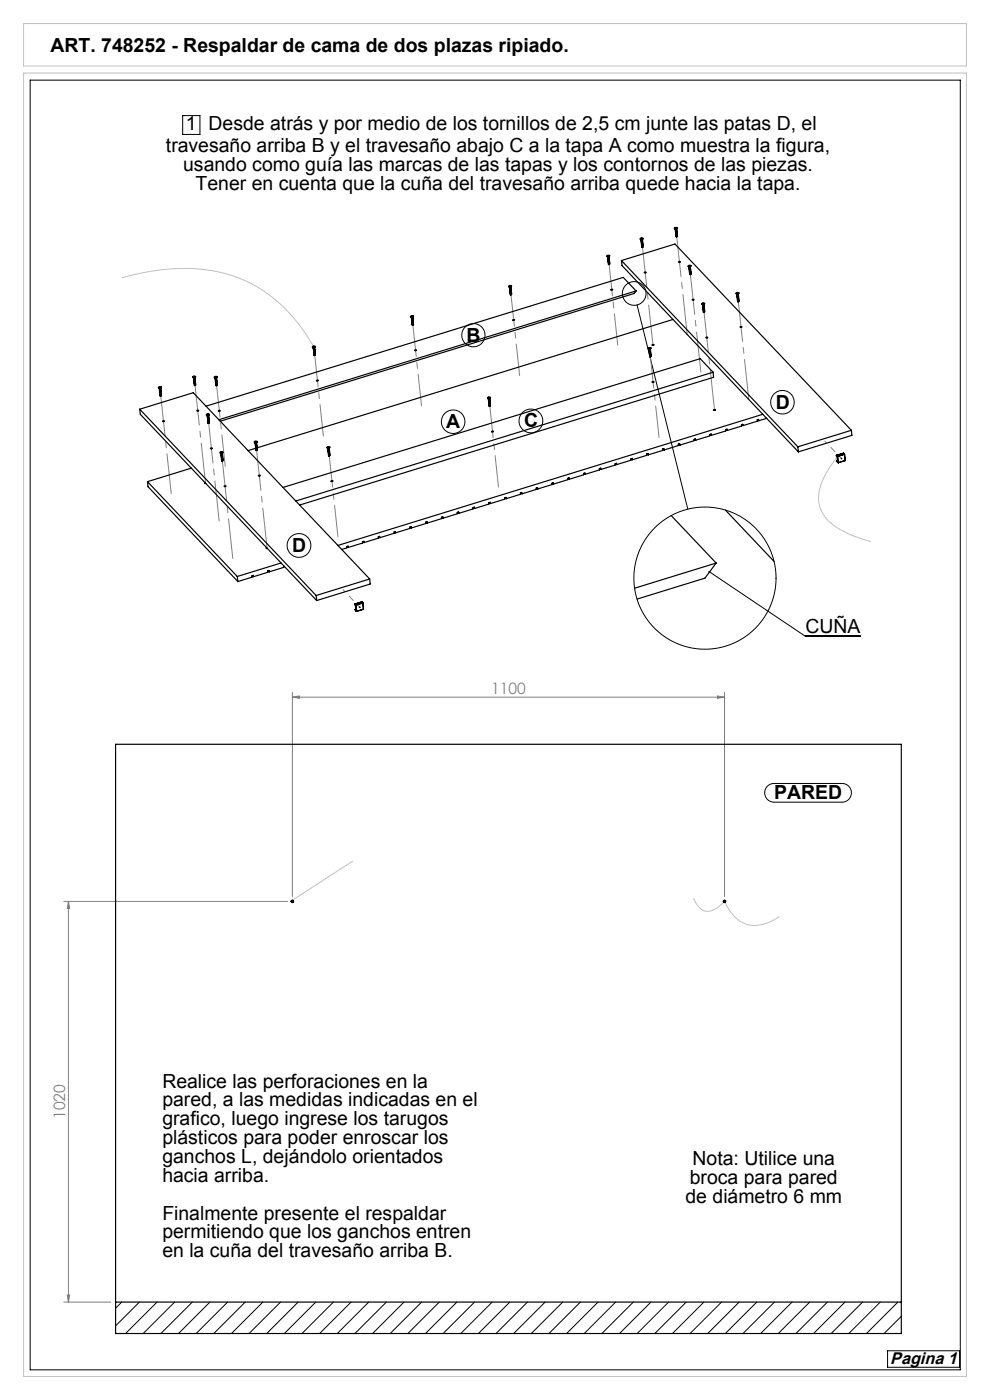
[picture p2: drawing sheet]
<svg xmlns="http://www.w3.org/2000/svg" width="210mm" height="297mm" viewBox="0 0 210 297" stroke-linecap="round" stroke-linejoin="round" font-family="sans-serif">
<g fill="none" stroke="#000" stroke-width=".21">
<path d="M6.4 17h197.3v273.6h-197.3zM38.7 24.5h3.7v4h-3.7zM135.1 64.7l10.8 43.3M150.4 121.3l20.4 13.7h11.7M162.8 166.8a1.99 1.99 0 0 1 1.4-.6h14.4a1.99 1.99 0 0 1 2 2 1.99 1.99 0 0 1-2 2h-14.4a1.99 1.99 0 0 1-1.8-1.2 1.99 1.99 0 0 1 .4-2.2zM25.8 276.2l-1.3 1.3M29.6 276.2l-5.1 5.1M33.3 276.2l-6.7 6.7M37.1 276.2l-6.7 6.7M40.8 276.2l-6.7 6.7M44.5 276.2l-6.6 6.7M48.3 276.2l-6.7 6.7"/>
<path d="M52 276.2l-6.6 6.7M55.8 276.2l-6.7 6.7M59.5 276.2l-6.7 6.7M63.2 276.2l-6.6 6.7M67 276.2l-6.7 6.7M70.7 276.2l-6.6 6.7M74.5 276.2l-6.7 6.7M78.2 276.2l-6.7 6.7M82 276.2l-6.7 6.7M85.7 276.2l-6.7 6.7M89.4 276.2l-6.6 6.7M93.2 276.2l-6.7 6.7"/>
<path d="M96.9 276.2l-6.6 6.7M100.7 276.2l-6.7 6.7M104.4 276.2l-6.7 6.7M108.1 276.2l-6.6 6.7M111.9 276.2l-6.7 6.7M115.6 276.2l-6.6 6.7M119.4 276.2l-6.7 6.7M123.1 276.2l-6.7 6.7M126.9 276.2l-6.7 6.7M130.6 276.2l-6.7 6.7M134.3 276.2l-6.6 6.7M138.1 276.2l-6.7 6.7"/>
<path d="M141.8 276.2l-6.6 6.7M145.6 276.2l-6.7 6.7M149.3 276.2l-6.7 6.7M153 276.2l-6.6 6.7M156.8 276.2l-6.7 6.7M160.5 276.2l-6.6 6.7M164.3 276.2l-6.7 6.7M168 276.2l-6.7 6.7M171.8 276.2l-6.7 6.7M175.5 276.2l-6.7 6.7M179.2 276.2l-6.6 6.7M183 276.2l-6.7 6.7"/>
<path d="M186.7 276.2l-6.6 6.7M190.5 276.2l-6.7 6.7M191.2 279.2l-3.7 3.7M188.3 286.6h15.2v3.5h-15.2z"/>
<circle cx="100.4" cy="71.1" r="2.46"/>
<circle cx="134.5" cy="62.3" r="2.51"/>
<circle cx="96.1" cy="89.5" r="2.5"/>
<circle cx="112.6" cy="89.3" r="2.52"/>
<circle cx="166" cy="85.3" r="2.5"/>
<circle cx="63.4" cy="115.7" r="2.52"/>
</g>
<path d="M5 15.5h200v276.5h-200zM5 5h200v9h-200zM25.8 58.9a40.5 40.5 0 0 1 23.2-.5 30.6 30.6 0 0 1 16.7 13.7l.9 1.6M177.7 96.9a15.4 15.4 0 0 0-4.1 8.7 7.8 7.8 0 0 0 4.7 6.8l2.9 1.3 3.5 1.2M74.8 182.7l-12.8 8.3M147.1 190.5a3.6 3.6 0 0 0 3.2 2.8 5.9 5.9 0 0 0 3.4-2.1 7.8 7.8 0 0 0 5.5 5.1 9.3 9.3 0 0 0 6.2-1.8" fill="none" stroke="#c0c0c0" stroke-width=".21"/>
<path d="M62 147.9l1.5-.3v.5zM62 146.9v43.3M62 147.9h91.7M152.2 147.6l1.5 .3-1.5 .2zM153.7 146.9v43.3M13.5 191.2h47.5M14.5 191.2l.3 1.5h-.5zM14.5 191.2v85M13.5 276.2h10M14.3 274.7h.5l-.3 1.5z" fill="none" stroke="#808080" stroke-width=".21"/>
<path d="M136.3 52.4l2.2 20.8M143.6 50.2l2.2 20.7M146.4 58.2l2.3 20.7M149.3 66.2l2.3 20.8M156.6 64l2.2 20.7M34.1 84l2.2 20.7M41.4 81.7l2.2 20.8M44.3 89.8l2.2 20.7M47.2 97.8l2.2 20.7M54.4 95.5l2.3 20.8" fill="none" stroke="#808080" stroke-width=".21" stroke-dasharray="15.2 1.3 1.3 1.3" stroke-dashoffset="6.7"/>
<path d="M178.4 97.2l-3.4-3.6M76.2 128.7l-3.4-3.6" fill="none" stroke="#808080" stroke-width=".21" stroke-dasharray="15.2 1.3 1.3 1.3" stroke-dashoffset="14.7"/>
<path d="M129.2 56.1l1.8 17.1M66.8 75.4l1.8 17.1M87.6 68.9l1.8 17.2M108.4 62.5l1.8 17.2M138 75.7l1.8 17.1M45.9 81.8l1.9 17.1M69.8 96.7l1.9 17.2M103.9 86.2l1.8 17.1" fill="none" stroke="#808080" stroke-width=".21" stroke-dasharray="15.2 1.3 1.3 1.3" stroke-dashoffset="8.5"/>
<path d="M150.4 121.1a.17 .17 0 0 1 .2 .1 .17 .17 0 0 1-.2 .2 .17 .17 0 0 1-.1-.2l.1 .1z" fill="#000"/>
<g fill="#808080">
<path d="M14.5 191.2l.3 1.5h-.5zM14.3 274.7h.5l-.3 1.5z"/>
<path d="M62 147.9l1.5-.3v.5zM152.2 147.6l1.5 .3-1.5 .2z"/>
</g>
<g fill="none" stroke="#000" stroke-width=".25">
<path d="M128.7 54.2h.2a.24 .24 0 0 1 .3-.1 .24 .24 0 0 1 .1 .3l-.5 .1zM128.8 54.4l.1 .1M128.9 54.5h.1M129 54.5v.1M129 54.3h.1M129 54.5h.1M129 54.2l.1 .2M129 54.2v.1M129 54.7v.1M129 54.3l.1 .1M129 54.3h-.1M129 54.8v.1"/>
<path d="M129 55h.1M129 55.3h.1M129 55.4l.1 .1M129.1 54.3v.1M129.1 54.4h.1M129.1 55.7v.1M129.1 56h.1M129.1 54.5h.1M129.1 54.5l-.1 .1M129.1 54.7l-.1 .1M129.2 54.8l-.2 .1M129.2 54.5l-.1 .2-.1-.1"/>
<path d="M129.2 54.9l-.2 .1M129.2 54.5h-.3M129.2 54.6l-.1 .2-.1-.1M129.2 55.1h-.2M129.2 54.2l-.4 .1h.2M129.2 54.2l-.2 .1M129.2 54.2v.1M129.2 54.8l-.1 .1h-.1M129.2 55.2l-.2 .1M129.2 54.9v.2l-.2-.1M129.2 55.4l-.1 .1M129.2 55.1v.1h-.2"/>
<path d="M129.2 55.5h-.1M129.2 55.2v.2l-.2-.1M129.2 55.7l-.1 .1M129.3 55.3l-.1 .2h-.1M129.3 55.8l-.2 .1M129.3 55.5l-.1 .2-.1-.1M129.3 55.9l-.2 .1M129.3 55.6l-.1 .2-.1-.1M129.3 56.1h-.2M129.3 54.4l-.1 .1M129.3 55.8l-.1 .2h-.2l.1-.2M129.3 55.9v.2l-.2-.1"/>
<path d="M131.8 55.3l11.4-3.5 37.4 39.5M131.8 55.3l37.4 39.5M131.8 55.3l.1 1 37.5 39.6M135.8 50.6l.2-.1a.24 .24 0 0 1 .3 0 .24 .24 0 0 1 .1 .2l-.4 .1-.2-.1zM135.8 50.8l.2 .1M136 50.8v.1M136 50.9h.1M136 50.6l.2 .1zM136 50.9v.1M136 50.7h-.1h.2M136 50.7h.1M136 50.6h.1"/>
<path d="M136.1 50.6h-.1M136.1 50.6v.1M136.1 51.2h.1M136.1 51.3v.1M136.1 51.5h.1M136.1 51.6v.1M136.1 51.7v.1M136.1 51.9l.1 .1M136.1 50.7h.1M136.2 50.7h-.1M136.2 50.7h.1M136.2 52.2h.1"/>
<path d="M136.2 52.3v.1M136.2 50.9h.1M136.2 50.9l-.2 .1M136.2 51h-.1M136.2 51.2h-.1M136.2 50.8v.2l-.2-.1M136.2 51.3l-.1 .1M136.2 50.8l-.2 .1M136.3 51l-.1 .2-.1-.1M136.3 51.4l-.2 .1M136.3 50.6h.1M136.3 51.1l-.1 .2-.1-.1"/>
<path d="M136.3 51.6l-.2 .1M136.3 51.3l-.1 .1h-.1M136.3 51.7l-.2 .1M136.3 51.4v.2l-.2-.1M136.3 50.6l-.2 .1M136.3 51.9l-.1 .1M136.3 51.5v.2h-.2M136.3 52h-.1M136.3 51.7v.2l-.2-.1M136.3 52.2h-.1M136.3 51.8v.2l-.2-.1M136.4 52.3l-.2 .1"/>
<path d="M136.4 52l-.1 .2-.1-.1M136.4 52.4l-.2 .1M136.4 50.7l-.2 .1M136.4 52.1l-.1 .2-.1-.1M136.4 52.3v.1h-.2M143.1 48.3h.1a.24 .24 0 0 1 .3-.1 .24 .24 0 0 1 .2 .3l-.5 .1-.2-.1zM143.1 48.5l.1 .1M143.2 48.6h.1M143.2 48.6l.1 .1M143.2 48.3l.3 .2zM143.3 48.4v.1M143.3 48.4l-.1 .1 .1-.1"/>
<path d="M143.3 48.6v.1M143.3 48.3v.1M143.3 48.8v.1M143.3 48.9v.1M143.3 49.1h.1M143.4 49.2v.1M143.4 49.4h.1M143.4 49.5v.1M143.4 48.4v.1M143.4 49.8v.1M143.4 49.9v.1M143.5 50.1v.1"/>
<path d="M143.5 48.6h.1M143.5 48.6l-.2 .1M143.5 48.8l-.2 .1M143.5 48.9l-.2 .1M143.5 48.6v.2l-.2-.1M143.5 49.1h-.1M143.5 48.6h-.3M143.5 48.7v.2l-.2-.1M143.5 49.2l-.1 .1M143.5 48.3l.1 .1M143.5 48.3l-.1 .2M143.5 48.9v.2l-.2-.1"/>
<path d="M143.5 49.3l-.1 .1M143.5 49v.2l-.1-.1M143.6 49.5l-.2 .1M143.6 49.2l-.1 .1h-.1M143.6 48.4l-.2 .1M143.6 49.6h-.2M143.6 49.3l-.1 .2-.1-.1M143.6 49.8l-.2 .1M143.6 49.4v.2h-.2M143.6 49.9l-.2 .1M143.6 49.6v.2l-.2-.1M143.6 50.1l-.1 .1"/>
<path d="M143.6 49.7v.2l-.2-.1M143.6 50.2h-.1M143.6 48.5l-.1 .1M143.6 49.9v.2l-.2-.1M143.7 50v.2h-.2M146 56.4l.1-.1a.24 .24 0 0 1 .3-.1 .24 .24 0 0 1 .2 .3l-.5 .1-.2-.1zM146 56.6h.1M146.1 56.6v.1M146.1 56.7h.1M146.2 56.7h.1M146.2 56.4l-.1 .1h.1M146.2 56.4v.1"/>
<path d="M146.2 56.3l.1 .2M146.2 56.3v.1M146.2 56.4h.1M146.2 57h.1M146.2 57.6l.3-.1zM146.2 57.1l.1 .1M146.3 58h.3zM146.3 57.5v.1M146.3 57.7h.1M146.3 56.5h.1M146.3 57.8v.1M146.3 58h.1"/>
<path d="M146.4 58.1v.1M146.4 56.6h.1M146.4 56.6l-.2 .1M146.4 56.8h-.2M146.4 56.9l-.2 .1M146.4 56.6v.2l-.2-.1M146.4 57.1l-.1 .1M146.4 56.6h-.3M146.4 56.7v.2h-.2M146.4 57.2h-.1M146.4 56.4l-.1 .1M146.4 56.4h.1"/>
<path d="M146.4 56.9v.2l-.2-.1M146.4 57.4l-.1 .1M146.4 57v.2h-.1M146.5 57.2l-.1 .2-.1-.1M146.5 57.6l-.2 .1M146.5 57.3l-.1 .2h-.2l.1-.1M146.5 57.8l-.2 .1M146.5 57.6v.2l-.2-.1M146.5 58.1l-.1 .1M146.5 57.8v.1h-.2M146.5 58.2h-.1M146.5 56.5l-.1 .1"/>
<path d="M146.6 58v.2h-.2M40.9 79.9l.2-.1a.24 .24 0 0 1 .2 0 .24 .24 0 0 1 .2 .2l-.4 .1-.2-.1zM41 80l.1-.1zM41.1 79.9v.1M41.1 79.9l.2 .1h-.1M41.1 79.9h.1M41.1 79.9h.3h-.2v.1M45.5 79.9h.1a.24 .24 0 0 1 .3-.1 .24 .24 0 0 1 .2 .3l-.5 .1-.2-.1zM45.7 80h.1M45.7 79.9l.1 .1M45.7 79.9v.1M45.8 80v.1"/>
<path d="M45.9 79.9l-.1 .1M45.9 79.9v.1M66.3 73.5l.2-.1a.24 .24 0 0 1 .2 0 .24 .24 0 0 1 .2 .2l-.5 .1h-.1zM66.3 73.7l.2 .1M66.4 73.8h.1M66.4 73.5l.3 .2zM66.5 73.8h-.1M66.5 73.8v.1M66.5 74.5l.3-.1zM66.5 73.6h.1M66.5 73.6h-.1h.2M66.5 73.8h.1"/>
<path d="M66.5 73.5v.1M66.5 74h.1M66.6 74.2v.1M66.6 74.4v.1M66.6 73.6l.2-.1zM66.6 74.7h.1M66.6 74.8v.1M66.6 73.6v.1M66.6 73.6h.1M66.6 73.7h.1M66.6 75h.1M66.7 75.1v.1"/>
<path d="M66.7 75.2v.1M66.7 73.8l-.2 .1M66.7 73.9l-.2 .1M66.7 74.1h-.2M66.7 73.8v.1h-.2M66.7 74.2l-.1 .1M66.7 73.8h-.2M66.7 73.9v.2l-.2-.1M66.7 74v.2h-.1M66.8 74.5h-.2M66.8 74.2l-.1 .2-.1-.1M66.8 74.7h-.2"/>
<path d="M66.8 74.8l-.2 .1M66.8 74.5l-.1 .2-.1-.1M66.8 74.9l-.2 .1M66.8 74.6v.2l-.2-.1M66.8 75.1l-.1 .1M66.8 74.8v.1h-.2M66.8 75.2l-.1 .1M66.8 74.9v.2l-.2-.1M66.8 75.4h-.1M66.9 73.7l-.2 .1M66.9 75l-.1 .2h-.1M66.9 75.2v.1h-.2"/>
<path d="M87.1 67.1l.2-.1a.24 .24 0 0 1 .3 0 .24 .24 0 0 1 .1 .2l-.4 .1-.2-.1zM87.1 67.3l.2 .1M87.2 67.2l.1-.1zM87.2 67.3l.1 .1M87.3 67.4h.1M87.3 67.9l.3-.1zM87.3 67.4v.1M87.3 67.1l.1 .2M87.3 67.1h.1M87.3 67.5l.1 .1M87.4 67.7h.1M87.4 67.8v.1"/>
<path d="M87.4 68h.1M87.4 68.2v.1M87.4 69l.3-.2zM87.4 68.4v.1M87.4 67.2h.1M87.5 68.7h.1M87.5 68.8v.1M87.5 67.4h.1M87.5 67.4l-.2 .1M87.5 67.5l-.1 .1M87.5 67.7h-.1M87.5 67.3v.2l-.2-.1"/>
<path d="M87.5 67.3l-.2 .1M87.5 67.5v.2l-.2-.1M87.6 67.9l-.2 .1M87.6 67.1l-.2 .1M87.6 67.1h.1M87.6 67.6l-.1 .2-.1-.1M87.6 68.1h-.2M87.6 68.2l-.2 .1M87.6 67.9l-.1 .2-.1-.1M87.6 68.4l-.2 .1M87.6 68v.2h-.2M87.6 68.5h-.2"/>
<path d="M87.6 68.2v.2l-.2-.1M87.6 68.7h-.1M87.6 68.3v.2l-.2-.1M87.7 68.5l-.1 .2-.1-.1M87.7 68.9l-.2 .1M87.7 67.2l-.2 .1M87.7 68.6l-.1 .2-.1-.1M88 74.3h.4l-.2 .1zM107.9 60.7l.2-.1a.24 .24 0 0 1 .3-.1 .24 .24 0 0 1 .1 .3l-.4 .1-.2-.1zM107.9 60.9h.2M108.1 60.9v.1M108.1 61h.1"/>
<path d="M108.1 60.7l.2 .1zM108.1 60.7l-.1 .1h.2M108.1 60.7l.1 .1M108.2 60.6l-.1 .1M108.2 61.2v.1M108.2 61.4v.1M108.2 61.7h.1M108.2 60.7v.1M108.2 61.8v.1M108.2 62h.1M108.3 60.7v.1M108.3 60.8h-.1"/>
<path d="M108.3 60.8h.1M108.3 62.1v.1M108.3 62.2v.1M108.3 62.4v.1M108.3 60.9h.1M108.3 60.9l-.1 .1M108.3 61.1h-.1M108.3 61.2l-.1 .1M108.4 60.9l-.1 .2-.2-.1M108.4 61.4l-.2 .1M108.4 60.9h-.3M108.4 61l-.1 .2h-.1"/>
<path d="M108.4 61.5h-.2M108.4 60.7h.1M108.4 61.2l-.1 .2-.1-.1M108.4 61.7h-.2M108.4 61.3l-.1 .2h-.1M108.4 61.8l-.2 .1M108.4 61.5v.2l-.2-.1M108.4 60.7h-.1M108.4 61.9l-.1 .1M108.4 61.6v.2l-.2-.1M108.4 62.1l-.1 .1M108.4 61.8v.1h-.2"/>
<path d="M108.4 62.2l-.1 .1M108.5 61.9l-.1 .2-.1-.1M108.5 62.4l-.2 .1M108.5 62l-.1 .2h-.1M108.5 62.5h-.2M108.5 60.8l-.1 .1M108.5 62.2l-.1 .2-.1-.1M108.5 62.3v.2h-.2M108.8 67.9h.4l-.2 .1zM129.6 61.4h.4l-.3 .2zM134.9 61.7l-88.5 27.3M134.9 61.7l-.4 .6-87.8 27.1"/>
<path d="M134.9 61.7l-2.7-2.9-88.5 27.4M137.5 73.8l.2-.1a.24 .24 0 0 1 .2 0 .24 .24 0 0 1 .2 .2l-.5 .2-.1-.1zM137.5 74l.2 .1M137.6 74.1h.1M137.7 74.1h-.1M137.7 74.1v.1M137.7 73.9h-.1h.2M137.7 73.9h.1M137.7 74.1h.1M137.7 73.8l.1 .2M137.7 73.8v.1M137.7 74.4l.1 .1"/>
<path d="M137.7 75.1l.4-.1zM137.8 74.5v.1M137.8 74.7v.1M137.8 75h.1M137.8 75.1v.1M137.8 73.9h.1M137.8 74h.1M137.9 75.4v.1M137.9 75.5v.1M137.9 74.1h.1M137.9 74.1l-.2 .1M137.9 74.2l-.2 .1"/>
<path d="M137.9 74.4l-.1 .1M137.9 74.1v.1h-.2M137.9 74.5l-.1 .1M137.9 74.1h-.2M137.9 74.2v.2l-.2-.1M137.9 74.7l-.1 .1M137.9 73.8l-.1 .2M137.9 73.8l-.1 .1M137.9 73.8l.1 .1M137.9 74.3v.2h-.1M138 74.8h-.2M138 74.5l-.1 .2-.1-.1"/>
<path d="M138 74.6l-.1 .2-.1-.1M138 75.1l-.2 .1M138 74.8v.2l-.2-.1M138 75.2l-.2 .1M138 75.4l-.1 .1M138 75.1v.1h-.2M138 75.5l-.1 .1M138 75.2v.2l-.2-.1M138 75.7h-.1M138.1 74l-.2 .1M138.1 75.3l-.1 .2h-.1M138.1 75.5v.1h-.2"/>
<path d="M138.7 73.2l-.3 .1M142.8 67.8l-88.3 27.2M148.9 64.4l.1-.1a.24 .24 0 0 1 .3 0 .24 .24 0 0 1 .2 .2l-.6 .1zM148.9 64.6l.1 .1M149 64.6v.1M149 64.7h.1M149.1 64.7v.1M149.1 64.4l-.1 .1M149.1 64.7h.1M149.1 64.4h.1M149.1 64.4l.1 .2M149.1 64.8v.1"/>
<path d="M149.1 65h.1M149.1 65.1l.1 .1M149.1 65.8l.4-.1zM149.2 65.3h.1M149.2 65.5v.1M149.2 66.2l.3-.1zM149.2 65.7v.1M149.2 66h.1M149.3 66.1v.1M149.3 64.7h.1M149.3 64.7l-.2 .1M149.3 64.8l-.2 .1"/>
<path d="M149.3 65h-.2M149.3 64.6v.2l-.2-.1M149.3 65.1l-.1 .1M149.3 64.8v.2l-.2-.1M149.3 65.2l-.1 .1M149.3 64.4l-.1 .1M149.3 64.4h.1M149.3 64.9v.2l-.2-.1M149.3 65.4h-.1M149.3 65.1v.1h-.1M149.4 65.5l-.2 .1M149.4 65.2l-.1 .2-.1-.1"/>
<path d="M149.4 65.3l-.1 .2h-.1M149.4 65.8h-.2M149.4 65.5l-.1 .2-.1-.1M149.4 66h-.2M149.4 65.8v.2l-.2-.1M149.4 66.2l-.1 .1M149.4 64.5l-.4 .2M149.4 65.9v.2l-.2-.1M151.3 79l.1 1-87.8 27.1M151.3 79l-88.6 27.3M151.3 79l-2.8-2.9-88.5 27.3M156.2 62.1h.1a.24 .24 0 0 1 .3-.1 .24 .24 0 0 1 .1 .3l-.4 .1-.2-.1z"/>
<path d="M156.2 62.3l.1 .1M156.2 62.2h.2zM156.3 62.4h.1M156.4 62.4v.1M156.4 62.4h.1M156.4 62.1l.1 .2M156.4 62.1v.1M156.4 62.2h.1M156.4 62.7v.1M156.4 62.9h.1M156.4 63.2h.1M156.5 63.3v.1"/>
<path d="M156.5 62.3h.1M156.5 63.6v.1M156.5 63.7v.1M156.5 63.9v.1M156.5 62.4h.1M156.5 62.4l-.1 .1M156.5 62.6h-.1M156.6 62.7l-.2 .1M156.6 62.4l-.1 .2-.1-.1M156.6 62.9h-.2M156.6 62.4h-.3M156.6 62.5l-.1 .2-.1-.1"/>
<path d="M156.6 63h-.2M156.6 62.1l-.1 .2M156.6 62.1l-.1 .1M156.6 62.1v.1M156.6 62.7v.2l-.2-.1M156.6 63.1l-.2 .1M156.6 62.8v.2l-.2-.1M156.6 63.3l-.1 .1M156.6 63v.1h-.2M156.6 63.4h-.1M156.6 63.1v.2l-.2-.1M156.7 63.6l-.2 .1"/>
<path d="M156.7 63.2l-.1 .2h-.1M156.7 63.7l-.2 .1M156.7 63.4l-.1 .2-.1-.1M156.7 63.9h-.2M156.7 63.5l-.1 .2-.1-.1M156.7 64h-.2M156.7 62.3l-.1 .1M156.7 63.7v.2l-.2-.1M156.7 63.8v.2l-.2-.1M29.6 86.8l11.4-3.5 37.4 39.5M29.6 86.8l37.5 39.5M29.6 86.8l.2 1.1 37.4 39.5"/>
<path d="M33.6 82.1l.2-.1a.24 .24 0 0 1 .3 0 .24 .24 0 0 1 .1 .3l-.4 .1-.2-.1zM33.7 82.3l.1 .1M33.7 82.2v.1M33.8 82.4h.1M33.8 82.1l.2 .2zM33.9 82.4v.1M33.9 82.1v.1h-.2M33.9 82.6h.1M33.9 82.7v.1M33.9 82.9h.1M33.9 83.1v.1M33.9 83.3l.1 .1"/>
<path d="M34 82.3h.1M34 83.6h.1M34 83.7v.1M34 83.9h.1M34 82.4h.1M34 82.4l-.1 .1M34 82.6h-.1M34.1 82.7l-.2 .1M34.1 82.4l-.1 .2-.1-.1M34.1 82.8l-.2 .1M34.1 82.4h-.3M34.1 82.5l-.1 .2-.1-.1"/>
<path d="M34.1 83h-.2M34.1 82.1l-.1 .1M34.1 82.1v.1M34.1 82.7l-.1 .1h-.1M34.1 83.1l-.2 .1M34.1 82.8v.2l-.2-.1M34.1 83.3l-.1 .1M34.1 82.9v.2h-.2M34.1 82.2l-.1 .1M34.1 83.4h-.1M34.1 83.1v.2l-.2-.1M34.1 83.6h-.1"/>
<path d="M34.1 83.2v.2l-.1-.1M34.2 83.7l-.2 .1M34.2 83.4l-.1 .2-.1-.1M34.2 83.5l-.1 .2-.1-.1M34.2 84h-.2M34.2 82.3l-.1 .1M34.2 83.7v.1h-.2M34.2 83.8v.2h-.2l.2-.2M40.6 99.3l-9.3 2.9M40.9 80.1l.2 .1M41 80.1v.1M41 80.2h.1"/>
<path d="M41.1 80.2h-.1M41.1 80.2v.1M41.1 80.2h.1M41.1 80.3v.1M41.2 80.5h.1M41.2 80.8h.1M41.2 80.9v.1M41.2 81.2v.1M41.2 80h.1M41.2 81.3l.1 .1M41.3 81.6v.1M41.3 80.2h.1"/>
<path d="M41.3 80.2l-.2 .1M41.3 80.3l-.2 .1M41.3 80.5h-.1M41.3 80.1v.2l-.2-.1M41.3 80.6h-.1M41.3 80.1l-.2 .1M41.3 80.3v.2l-.2-.1M41.3 80.7l-.1 .1M41.4 80.4l-.1 .2-.1-.1M41.4 80.9l-.2 .1M41.4 80.6l-.1 .1h-.1M41.4 81h-.2"/>
<path d="M41.4 80.7l-.1 .2-.1-.1M41.4 81.2l-.2 .1M41.4 80.8v.2h-.2M41.4 81.3l-.1 .1M41.4 81v.2l-.2-.1M41.4 81.5h-.1M41.4 81.1v.2l-.2-.1M41.4 81.3v.2l-.2-.1M41.5 81.7l-.2 .1M41.5 80l-.2 .1M41.5 81.4l-.1 .2-.1-.1M41.5 81.6v.1l-.3 .1 .2-.2"/>
<path d="M43.8 87.9l.2-.1a.24 .24 0 0 1 .2 0 .24 .24 0 0 1 .2 .2l-.5 .1-.1-.1zM43.8 88.1l.2 .1M43.9 88.2h.1M44 87.9l.2 .2zM44 88.2h-.1M44 88.6l.3-.1zM44 88.2h.1M44 87.9v.1M44 89l.3-.1zM44.1 88.5v.1M44.1 88l-.2 .1M44.1 88.6v.1"/>
<path d="M44.1 88.8h.1M44.1 88.9v.1M44.1 87.9h.2zM44.1 89.1h.1M44.1 88h.1M44.1 88.1h.1M44.1 89.3v.1M44.2 89.5v.1M44.2 89.6v.1M44.2 88.2h.1M44.2 88.2h-.2M44.2 88.3h-.2"/>
<path d="M44.2 88.2v.1h-.2M44.2 88.6l-.1 .1M44.2 88.3v.2l-.2-.1M44.2 88.8h-.1M44.3 88.6l-.1 .2-.1-.1M44.3 89l-.2 .1M44.3 88.7l-.1 .2-.1-.1M44.3 89.2h-.2M44.3 89.3l-.2 .1M44.3 89v.2l-.2-.1M44.3 89.5l-.1 .1M44.3 89.1v.2h-.2"/>
<path d="M44.3 89.6l-.1 .1M44.3 89.3v.2l-.2-.1M44.4 89.8h-.2M44.4 88l-.2 .2M44.4 89.4l-.1 .2h-.1M44.4 89.6v.1h-.2M45.5 80.1l.1 .1M45.6 80h.1zM45.6 80.2h.1M45.7 80.2v.1M45.7 80.2h.1M45.7 80.4v.1"/>
<path d="M45.7 80.5v.1M45.7 80.7h.1M45.8 80.8v.1M45.8 81h.1M45.8 81.2v.1M45.8 80.1h.1M45.8 81.4v.1M45.9 81.7h.1M45.9 80.2h.1M45.9 80.2l-.2 .1M45.9 80.4l-.2 .1M45.9 80.5l-.2 .1"/>
<path d="M45.9 80.2v.2l-.2-.1M45.9 80.6l-.1 .1M45.9 80.2h-.3M45.9 80.3v.2l-.2-.1M45.9 80.8l-.1 .1M45.9 80.5v.1h-.2M45.9 80.9l-.1 .1M45.9 80.6v.2l-.1-.1M46 81.1h-.2M46 80.8l-.1 .1h-.1M46 81.2l-.2 .1M46 80.9l-.1 .2-.1-.1"/>
<path d="M46 81.4l-.2 .1M46 81l-.1 .2h-.1M46 81.5h-.2M46 81.2v.2l-.2-.1M46 81.3v.2l-.2-.1M46 81.8h-.1M46 80.1l-.1 .1M46 81.5v.1h-.2M46.1 81.6v.2h-.3l.2-.2M46.3 87.1h.4l-.2 .2zM46.7 95.9l.2-.1a.24 .24 0 0 1 .2 0 .24 .24 0 0 1 .2 .2l-.5 .2-.1-.1zM46.7 96.1l.2 .1"/>
<path d="M46.8 96h.2zM46.8 96.2h.1M46.9 96.2h-.1M46.9 96.7h.3zM46.9 96.2v.1M46.9 96.2h.1M46.9 95.9l.1 .2M46.9 95.9v.1M46.9 96.5l.1 .1M46.9 97.2l.4-.1zM47 96.7h.1M47 96.9v.1"/>
<path d="M47 97.1v.1M47 97.2v.1M47 96.1h.1M47 97.4h.1M47.1 97.5v.1M47.1 97.7h.1M47.1 96.2h.1M47.1 96.2l-.2 .1M47.1 96.4h-.2M47.1 96.5l-.1 .1M47.1 96.2v.2l-.2-.1M47.1 96.2h-.2"/>
<path d="M47.1 96.3v.2l-.2-.1M47.1 96.8h-.1M47.1 95.9l-.1 .2M47.1 95.9l-.1 .1M47.1 95.9l.1 .1M47.2 96.5l-.1 .1h-.1M47.2 96.9l-.2 .1M47.2 96.7l-.1 .2h-.1M47.2 97.2l-.2 .1M47.2 96.9v.2l-.2-.1M47.2 97.4h-.2M47.2 97.5l-.1 .1"/>
<path d="M47.2 97.2v.2l-.2-.1M47.2 97.6l-.1 .1M47.2 97.3v.2l-.2-.1M47.3 97.8h-.2M47.3 96.1l-.2 .1M47.3 97.5l-.1 .1h-.1M47.3 97.6v.1h-.2M54 93.7l.1-.1a.24 .24 0 0 1 .3 0 .24 .24 0 0 1 .1 .2l-.4 .1-.2-.1zM54 93.9l.1 .1M54.1 93.9v.1M54.1 94h.1M54.2 94h.1"/>
<path d="M54.2 93.8h-.1M54.2 93.6v.1M54.2 93.6l.1 .3M54.2 94.1v.1M54.2 93.7h.1M54.2 93.7l.1 .1M54.2 94.3h.1M54.2 95.1l-1.6 .5M54.2 94.6h.1M54.3 94.7v.1M54.3 94.8v.1M54.3 95v.1"/>
<path d="M54.3 93.8h.1M54.3 95.1v.1M54.3 95.3h.1M54.3 95.4v.1M54.3 94h.1M54.3 94h-.1M54.4 94.1l-.2 .1M54.4 94.2l-.2 .1M54.4 93.9l-.1 .2-.1-.1M54.4 94.4h-.2M54.4 93.9l-.3 .1M54.4 94.1v.2l-.2-.1"/>
<path d="M54.4 94.5l-.1 .1M54.4 93.7l-.1 .1M54.4 93.7h.1M54.4 94.2v.2l-.2-.1M54.4 94.7l-.1 .1M54.4 94.4v.1h-.2M54.4 94.8l-.1 .1M54.4 94.5v.2l-.1-.1M54.5 95l-.2 .1M54.5 94.6l-.1 .2h-.1M54.5 95.1l-.2 .1M54.5 94.8l-.1 .2-.1-.1"/>
<path d="M54.5 95.3h-.2M54.5 94.9l-.1 .2-.1-.1M54.5 95.4l-.1 .1M54.5 95.1v.2l-.2-.1M54.5 95.5l-.1 .1M54.5 93.8l-.1 .1M54.5 95.2v.2l-.2-.1M54.5 95.4v.1h-.1M67.1 80.7h.4l-.2 .1zM69.4 94.8h.1a.24 .24 0 0 1 .3-.1 .24 .24 0 0 1 .2 .3l-.5 .1-.2-.1zM69.4 95l.1 .1M69.4 95h.1"/>
<path d="M69.5 95.1h.1M69.5 95.1l.1 .1M69.6 95.1v.1M69.6 95h-.2M69.6 94.8l.1 .2 .2-.1h-.2M69.6 94.8l.1 .1M69.6 94.8v.1M69.6 95.3v.1M69.6 95.4v.1M69.7 95.7v.1M69.7 96.4l.3-.1zM69.7 95.9h.1"/>
<path d="M69.7 96.1v.1M69.7 94.9v.1M69.7 94.9l-.2 .1M69.7 96.3v.1M69.7 96.4v.1M69.7 96.6l.1 .1M69.8 95.1h-.2M69.8 95.3l-.2 .1M69.8 95.4l-.2 .1M69.8 95.1v.2l-.2-.1M69.8 95.6h-.2M69.8 95.1h-.3"/>
<path d="M69.8 95.2v.2l-.2-.1M69.8 95.7l-.1 .1M69.8 95.4v.2l-.2-.1M69.8 95.8l-.1 .1M69.8 95.5v.2l-.2-.1M69.9 96h-.2M69.9 95.7l-.1 .1h-.1M69.9 96.1l-.2 .1M69.9 95.8l-.1 .2-.1-.1M69.9 95.9l-.1 .2h-.1M69.9 96.4l-.2 .1M69.9 96.1v.2l-.2-.1"/>
<path d="M69.9 96.7h-.1M69.9 95l-.1 .1M69.9 96.4v.2l-.2-.1M70 96.5v.2h-.3l.2-.1M103.4 84.3l.2-.1a.24 .24 0 0 1 .3 0 .24 .24 0 0 1 .1 .3h-.5zM103.5 84.5l.1 .1M103.5 84.4h.2zM103.6 84.6h.1M103.7 84.6v.1M103.7 84.6h.1M103.7 84.3v.1M103.7 84.3l.1 .2"/>
<path d="M103.7 84.8h.1M103.7 84.4h-.1M103.7 85.1h.1M103.7 85.7l.3-.1zM103.7 85.2v.1M103.7 85.3v.1M103.7 85.5l.1 .1M103.8 85.6v.1M103.8 85.8h.1M103.8 85.9v.1M103.8 86.1h.1M103.8 84.6l-.1 .1"/>
<path d="M103.8 84.8h-.1M103.9 84.9h-.2M103.9 84.6l-.1 .2-.1-.1M103.9 85l-.2 .1M103.9 84.6h-.3M103.9 84.7l-.1 .2-.1-.1M103.9 85.2l-.2 .1M103.9 84.9l-.1 .1h-.1M103.9 84.4h-.2l.1 .1M103.9 85.3l-.2 .1M103.9 85v.2l-.2-.1M103.9 85.5l-.1 .1"/>
<path d="M103.9 85.1v.2h-.2M103.9 85.3v.2l-.2-.1M103.9 85.8h-.1M103.9 85.4v.2l-.1-.1M104 85.9l-.2 .1M104 86l-.2 .1M104 85.7l-.1 .2-.1-.1M104 86.2h-.2M104 84.5l-.1 .1M104 85.9v.1h-.2M104 86v.2l-.2-.1M104.3 91.5h.4l-.3 .2z"/>
<path d="M127.2 99.4l.3 .2M127.5 99.6l-.1-.3-.3 .1 .1 .3-3.1 .9M130.6 98.3l.2 .3M130.8 98.6v-.3l-.3 .1v.3l-3 .9M133.9 97.3l.3 .2M134.2 97.5l-.1-.3-.3 .1 .1 .3-3.1 1M137.3 96.3l.2 .2M137.5 96.5v-.3l-.3 .1v.3l-3 .9M138.3 81h.4l-.2 .1zM140.6 95.2l.3 .3M140.9 95.5l-.1-.3-.3 .1 .1 .3-3.1 .9M144 94.2l.2 .2"/>
<path d="M144.2 94.4v-.3l-.3 .1v.3l-3 1M147.3 93.2l.3 .2M147.6 93.4l-.1-.3-.3 .1 .1 .3-3.1 .9M150.7 92.1l.2 .3M150.9 92.4v-.3l-.3 .1v.3l-3 .9M151.7 87l-.3 .1M154 91.1l.3 .2M154.3 91.3l-.1-.3-.3 .1 .1 .3-3.1 1M157.4 90.1l.2 .2M157.6 90.3v-.3l-.3 .1v.3l-3 .9M160.7 89l.3 .3M161 89.3l-.1-.3-.3 .1 .1 .3-3.1 .9"/>
<path d="M161.8 87.9l-90.1 27.8M162.6 88.7l-1.6 .6M169.2 94.8l.2 1.1M177.4 96.6l.3 1.3-.2-.1M177.4 96.6l.2 .2M177.4 96.6h.1M177.4 96.6v.1M177.5 96.6h-.1M177.5 96.6l.2 .2M177.5 97.8l.1 .2M177.5 97.8l.1 .1M177.6 97.9h.1"/>
<path d="M177.6 97.9l.2 .3M177.6 96.8l.1 .1M177.6 96.8l.2 1.3M177.7 97.7l-.2 .1M177.7 96.8h-.1M177.7 96.8v.1M177.7 96.9l.1 1.2M177.8 98.1h.1M177.8 98.2h.1M178.9 96.1v.1M178.9 96.1l-1.5 .5M178.9 96.2l.2 .2"/>
<path d="M178.9 96.2l-1.4 .4M179.1 96.4h.1M179.1 96.4l-1.4 .4M179.1 96.4l-1.4 .5M179.2 96.4h.1M179.2 96.4l.1 1.3M179.3 97.7h.1M179.3 97.7l-1.5 .5M180.6 91.3l-11.4 3.5M180.6 91.3l.1 1.1-11.3 3.5M31.3 102.2l.1 1.1 19 20.1M31.3 102.2l19 20.1"/>
<path d="M43.5 102.4l-.1 .1 .3 .1M43.6 102.5l-.2 .1M56.5 116.2v.1l.2 .1M56.7 116.3l-.2 .1M59.6 119.4l-9.3 2.9M70.2 102h.4l-.3 .2zM73.7 115.9l.2 .2M73.9 116.1l-.1-.2h-.3l.1 .3-1.1 .4M77 114.9l.2 .2M77.2 115.1v-.3l-.3 .1v.3l-3 .9M80.4 113.8l.2 .3M80.6 114.1l-.1-.3-.3 .1 .1 .3-3.1 .9"/>
<path d="M83.7 112.8l.2 .2M83.9 113v-.2h-.3v.3l-3 1M87.1 111.8l.2 .2M87.3 112l-.1-.3-.3 .1 .1 .3-3.1 .9M90.4 110.7l.2 .3M90.6 111v-.3l-.3 .1v.3l-3 .9M93.8 109.7l.2 .2M94 109.9l-.1-.2h-.3l.1 .3-3.1 1M97.1 108.7l.2 .2M97.3 108.9v-.3l-.3 .1v.3l-3 .9M100.5 107.6l.2 .3M100.7 107.9l-.1-.3-.3 .1 .1 .3-3.1 .9"/>
<path d="M103.8 106.6l.2 .2M104 106.8v-.3l-.3 .1v.3l-3 1M107.2 105.6l.2 .2M107.4 105.8l-.1-.3-.3 .1 .1 .3-3.1 .9M110.5 104.5l.2 .3M110.7 104.8v-.3l-.3 .1v.3l-3 .9M113.8 103.5l.3 .2M114.1 103.7l-.1-.3-.3 .1 .1 .3-3.1 1M117.2 102.5l.2 .2M117.4 102.7v-.3l-.3 .1v.3l-3 .9M120.5 101.4l.3 .3M120.8 101.7l-.1-.3-.3 .1 .1 .3-3.1 .9"/>
<path d="M123.9 100.4l.2 .2M124.1 100.6v-.3l-.3 .1v.3l-3 1M142.4 109.4l9.5 10M151.9 119.4l-17.3 5.4M151.9 119.4l-2.4 3.2-14.4 4.5M153.9 108.2l10.3 10.9M50.3 122.3l.1 1.1M53.6 122.1l.2 .2M53.8 122.3l-.1-.2-.3 .1 .1 .2-3.1 1M56.9 121.1l.2 .2M57.1 121.3v-.3l-.3 .1v.3l-3 .9M60.2 120.1v.3l-3.1 .9"/>
<path d="M67.1 126.3l.1 1.1M75.2 128.2l.2 .2 .1 1.1-.2-.2M75.3 128.2h-.1M75.3 128.2l.2 .2M75.3 128.1h.1M75.3 128.1l-.1 .1M75.3 128.1v.1M75.3 128.1l.2 .2M75.3 129.3l.1 .2M75.4 129.3h-.1M75.4 129.5h.1M75.4 129.5l.2 .2"/>
<path d="M75.5 128.4h.1M75.5 128.4l.1 1.3M75.5 129.3h-.1M75.5 128.3v.1M75.6 129.7h.1M76.7 127.7h.1M76.7 127.7l-1.4 .4M76.7 127.7l.2 .2M76.8 127.7l.2 .2M76.9 127.9h.1M76.9 127.9l-1.4 .4M77 127.9h.1"/>
<path d="M76.9 127.9l-1.4 .5M77 127.9h-.1M77 127.9l.1 1.3M77.1 129.3l-1.5 .4M77.1 129.2h.1M77.1 129.2l-1.5 .5M77.1 129.3h.1M78.4 122.8l-11.3 3.5M78.4 122.8l.1 1.1-11.3 3.5M24.5 157.9h166.7v125h-166.7zM61.8 191.1v.1M62.2 191.1v.1"/>
<path d="M153.5 191.1v.1M153.9 191.1v.1M24.5 276.2h166.7"/>
<circle cx="136.8" cy="57.8" r=".16"/>
<circle cx="144.1" cy="55.6" r=".16"/>
<circle cx="138.5" cy="73.1" r=".17"/>
<circle cx="147" cy="63.6" r=".16"/>
<circle cx="149.9" cy="71.6" r=".16"/>
<circle cx="157.1" cy="69.4" r=".16"/>
<circle cx="34.6" cy="89.3" r=".16"/>
<circle cx="41.9" cy="87.1" r=".16"/>
<circle cx="44.8" cy="95.1" r=".16"/>
<circle cx="151.6" cy="86.9" r=".17"/>
<circle cx="178.5" cy="97.3" r=".06"/>
<circle cx="47.7" cy="103.1" r=".16"/>
<circle cx="55" cy="100.9" r=".16"/>
<circle cx="76.3" cy="128.8" r=".06"/>
<circle cx="62" cy="191.2" r=".21"/>
<circle cx="62" cy="191.2" r=".25"/>
<circle cx="153.7" cy="191.2" r=".25"/>
<circle cx="153.7" cy="191.2" r=".21"/>
</g>
<circle cx="149.5" cy="122.6" r="15.1" fill="none" stroke="#000" stroke-width=".21"/>
<g font-size="4.1">
<text x="10.7" y="11">ART. 748252 - Respaldar de cama de dos plazas ripiado.</text>
<text x="39.4" y="27.6">1</text>
<text x="44.2" y="27.6">Desde atrás y por medio de los tornillos de 2,5 cm junte las patas D, el</text>
<text x="35.2" y="32.3">travesaño arriba B y el travesaño abajo C a la tapa A como muestra la figura,</text>
<text x="38.9" y="36.3">usando como guía las marcas de las tapas y los contornos de las piezas.</text>
<text x="41.5" y="40.3">Tener en cuenta que la cuña del travesaño arriba quede hacia la tapa.</text>
<text x="99" y="72.5">B</text>
<text x="164.5" y="86.7">D</text>
<text x="94.7" y="90.8">A</text>
<text x="111.2" y="90.7">C</text>
<text x="62" y="117.1">D</text>
<text x="170.9" y="134.3">CUÑA</text>
<text x="164.2" y="169.6">PARED</text>
<text x="34.4" y="230.7">Realice las perforaciones en la</text>
<text x="34.4" y="234.7">pared, a las medidas indicadas en el</text>
<text x="34.4" y="238.7">grafico, luego ingrese los tarugos</text>
<text x="34.4" y="242.7">plásticos para poder enroscar los</text>
<text x="34.4" y="246.7">ganchos L, dejándolo orientados</text>
<text x="34.4" y="250.7">hacia arriba.</text>
<text x="146.3" y="251.1">broca para pared</text>
<text x="146.9" y="247.1">Nota: Utilice una</text>
<text x="145.4" y="255.1">de diámetro 6 mm</text>
<text x="34.4" y="258.7">Finalmente presente el respaldar</text>
<text x="34.4" y="262.7">permitiendo que los ganchos entren</text>
<text x="34.4" y="266.7">en la cuña del travesaño arriba B.</text>
</g>
<text font-size="3.6" x="188.8" y="289.3">Pagina 1</text>
<g font-size="3.3" fill="#808080">
<text x="104.2" y="147.2">1100</text>
<text x="13.8" y="237.4" transform="rotate(-90 13.8 237.4)">1020</text>
</g>
</svg>
